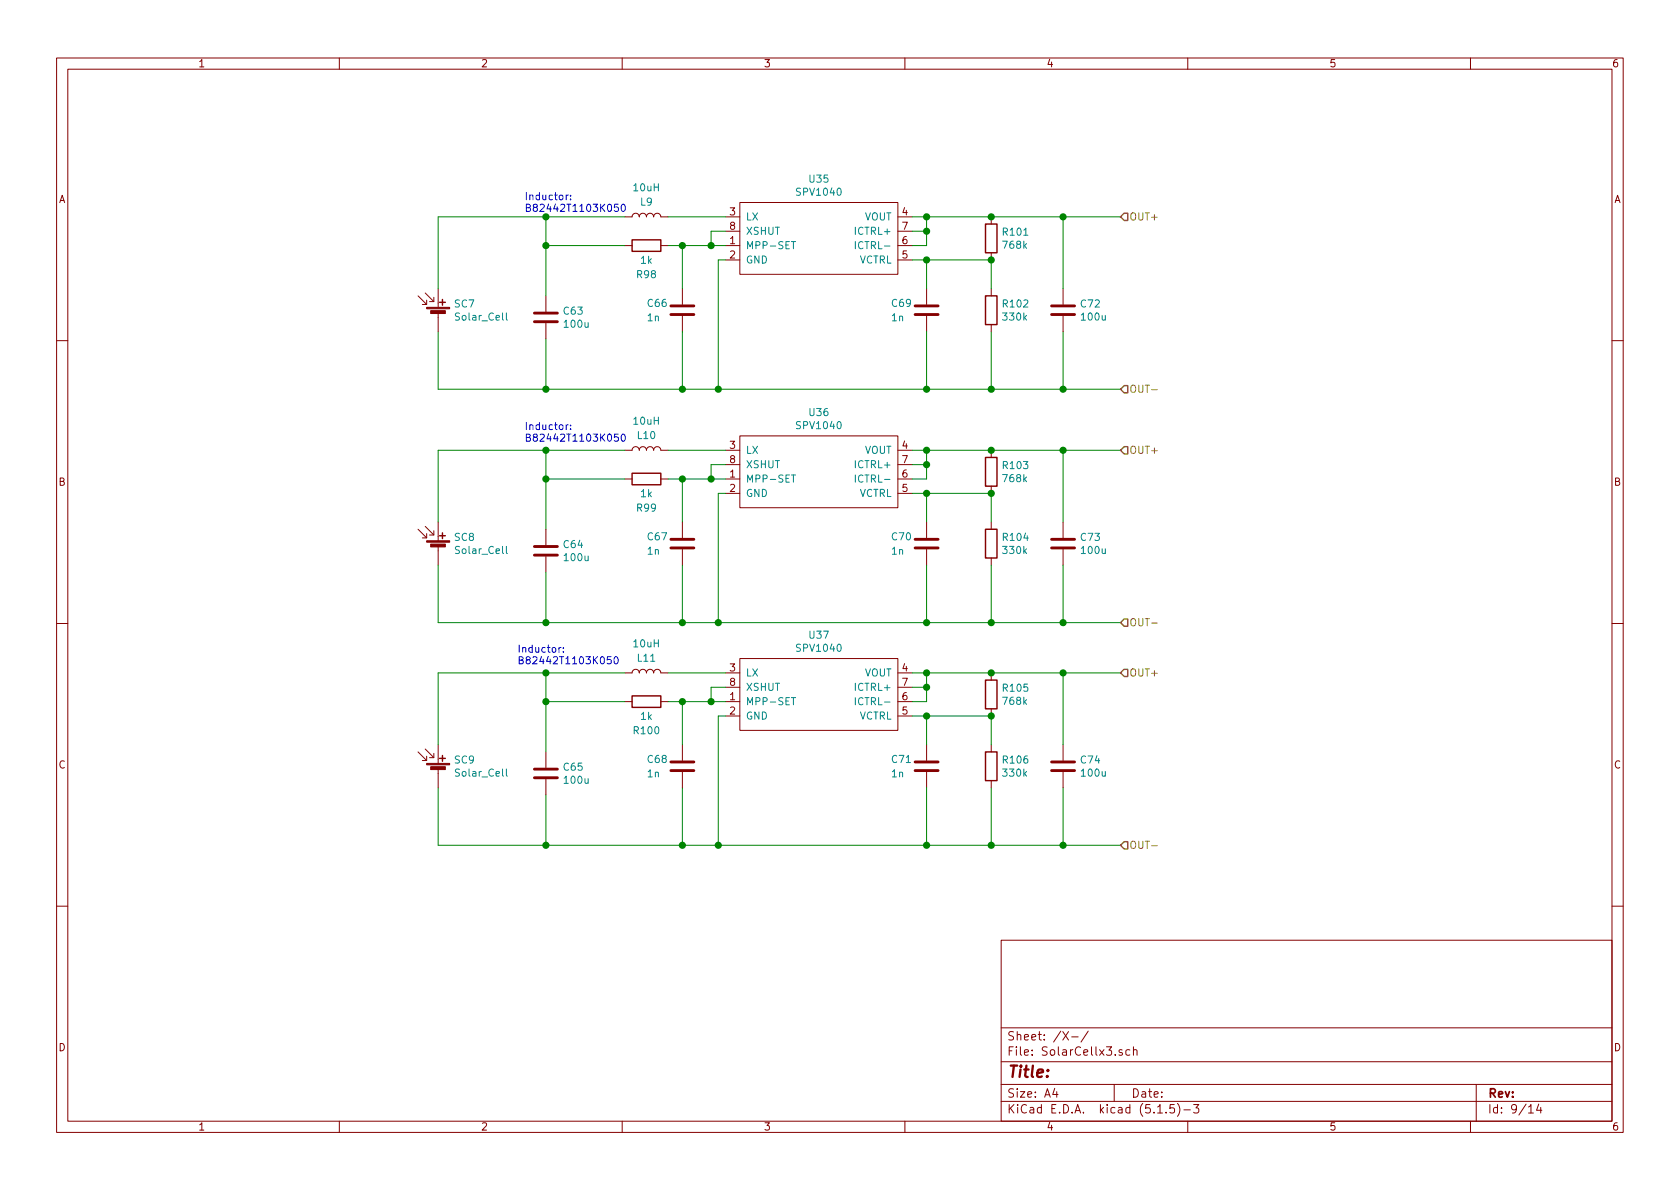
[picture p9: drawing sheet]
<svg xmlns="http://www.w3.org/2000/svg" width="297mm" height="210mm" viewBox="0 0 297 210" stroke-linecap="round" stroke-linejoin="round" font-family="sans-serif">
<g fill="none" stroke="#840000" stroke-width=".18">
<path d="M10 10.3h277v189.9h-277zM12 12.2h273v186.1h-273zM60 10.3v1.9M110 10.3v1.9M160 10.3v1.9M210 10.3v1.9M260 10.3v1.9M110.5 38.3h1.3a.63 .63 0 0 1 .6-.6 .63 .63 0 0 1 .6 .6 .63 .63 0 0 1 .7-.6 .63 .63 0 0 1 .6 .6 .63 .63 0 0 1 .6-.6 .63 .63 0 0 1 .7 .6 .63 .63 0 0 1 .6-.6 .63 .63 0 0 1 .6 .6h1.3M128.3 38.3h2.5M130.8 35.8h27.9v12.7h-27.9zM158.7 38.3h2.6M175.3 38.3v1.3"/>
<path d="M73.9 52.3l1.5 1.5M75.2 51.8l1.5 1.5M75.4 53.1v.7h-.7M76.7 52.6v.7h-.8M77.5 51v3.4M77.5 55.4v3.3M96.5 52.3v2.8M96.5 57.1v2.8M110.5 43.4h1.3M116.8 43.4h1.3M120.6 51v2.8M120.6 55.9v2.8"/>
<path d="M128.3 43.4h2.5M128.3 46h2.5M128.3 40.9h2.5M158.7 43.4h2.6M158.7 46h2.6M158.7 40.9h2.6M163.8 51v2.8M163.8 55.9v2.8M175.3 44.7v1.3M175.3 51v1.3M175.3 57.4v1.3M188 51v2.8"/>
<path d="M188 55.9v2.8M10 60.2h2M110.5 79.6h1.3a.63 .63 0 0 1 .6-.6 .63 .63 0 0 1 .6 .6 .63 .63 0 0 1 .7-.6 .63 .63 0 0 1 .6 .6 .63 .63 0 0 1 .6-.6 .63 .63 0 0 1 .7 .6 .63 .63 0 0 1 .6-.6 .63 .63 0 0 1 .6 .6h1.3M128.3 79.6h2.5M130.8 77.1h27.9v12.7h-27.9zM158.7 79.6h2.6M175.3 79.6v1.3M285 60.2h2M73.9 93.6l1.5 1.5M75.2 93.1l1.5 1.5M75.4 94.4v.7h-.7M76.7 93.8v.8h-.8"/>
<path d="M77.5 92.3v3.3M77.5 96.6v3.3M96.5 93.6v2.8M96.5 98.4v2.8M110.5 84.7h1.3M116.8 84.7h1.3M120.6 92.3v2.8M120.6 97.1v2.8M128.3 84.7h2.5M128.3 87.2h2.5M128.3 82.2h2.5M158.7 84.7h2.6"/>
<path d="M158.7 87.2h2.6M158.7 82.2h2.6M163.8 92.3v2.8M163.8 97.1v2.8M175.3 86v1.2M175.3 92.3v1.3M175.3 98.7v1.2M188 92.3v2.8M188 97.1v2.8M10 110.3h2M110.5 119h1.3a.63 .63 0 0 1 .6-.6 .63 .63 0 0 1 .6 .6 .63 .63 0 0 1 .7-.6 .63 .63 0 0 1 .6 .6 .63 .63 0 0 1 .6-.6 .63 .63 0 0 1 .7 .6 .63 .63 0 0 1 .6-.6 .63 .63 0 0 1 .6 .6h1.3M128.3 119h2.5"/>
<path d="M130.8 116.5h27.9v12.7h-27.9zM158.7 119h2.6M175.3 119v1.3M285 110.3h2M73.9 133l1.5 1.5M75.2 132.5l1.5 1.5M75.4 133.7v.8h-.7M76.7 133.2v.8h-.8M77.5 131.7v3.3M77.5 136v3.3M96.5 133v2.8M96.5 137.8v2.8"/>
<path d="M110.5 124.1h1.3M116.8 124.1h1.3M120.6 131.7v2.8M120.6 136.5v2.8M128.3 124.1h2.5M128.3 126.6h2.5M128.3 121.5h2.5M158.7 124.1h2.6M158.7 126.6h2.6M158.7 121.5h2.6M163.8 131.7v2.8M163.8 136.5v2.8"/>
<path d="M175.3 125.3v1.3M175.3 131.7v1.3M175.3 138v1.3M188 131.7v2.8M188 136.5v2.8M10 160.2h2M177 166.3h108v32h-108zM285 160.2h2M60 198.3v1.9M110 198.3v1.9M160 198.3v1.9M177 194.8h108"/>
<path d="M177 191.8h108M177 187.8h108M177 181.8h108M186.5 192.5l-.4 1h1M186.8 193v1M187.9 182.4l1 1.5M188.9 182.4l-1 1.5M189.5 183.4h1.1M192.4 182.3l-1.3 2M197 191.8v3M198.4 185.7l-.4-.1-.2 .2 .1 .2 .5 .2v.3h-.6M199.8 185.7l-.5-.1-.2 .3v.6l.2 .1 .5-.1"/>
<path d="M200.4 185.7l.2-.1 .4 .1v.9M200.4 185.1v1.5M204.7 196.8h.8M206.2 196.7v.1M207.6 195.3h-.7l-.1 .7 .2-.1 .5 .1 .2 .2-.1 .5-.2 .1-.6-.1M208.2 195.1a1.71 1.71 0 0 1 0 2.3M209.3 196.3h1.2M210 198.3v1.9M211 195.3h1l-.5 .6 .4 .1v.7l-.2 .1-.7-.1M260 198.3v1.9M261 191.8v6.5M270.3 195.8l.4-.5v1.5"/>
<path d="M270.3 196.8h.8M272.1 195.2l-.4 1.1h.9M272.4 195.8v1"/>
</g>
<g fill="none" stroke="#840000" stroke-width=".51">
<path d="M94.5 56.9h4.1M94.5 55.4h4.1M118.6 55.6h4.1M118.6 54.1h4.1M161.8 55.6h4.1M161.8 54.1h4.1M185.9 55.6h4.1M185.9 54.1h4.1M94.5 98.2h4.1M94.5 96.6h4.1M118.6 96.9h4.1M118.6 95.4h4.1"/>
<path d="M161.8 96.9h4.1M161.8 95.4h4.1M185.9 96.9h4.1M185.9 95.4h4.1M94.5 137.5h4.1M94.5 136h4.1M118.6 136.3h4.1M118.6 134.7h4.1M161.8 136.3h4.1M161.8 134.7h4.1M185.9 136.3h4.1M185.9 134.7h4.1"/>
</g>
<g fill="#840000" stroke="#840000" stroke-width=".18">
<path d="M75.4 135h4.1v.2h-4.1z"/>
<path d="M76.1 135.6h2.6v.5h-2.6z"/>
<path d="M75.4 95.6h4.1v.3h-4.1z"/>
<path d="M76.1 96.2h2.6v.5h-2.6z"/>
<path d="M75.4 54.4h4.1v.2h-4.1z"/>
<path d="M76.1 54.9h2.6v.5h-2.6z"/>
</g>
<g fill="none" stroke="#840000" stroke-width=".25">
<path d="M174.2 39.6h2.1v5.1h-2.1zM77.7 53.5h1M78.2 53v1M111.8 42.4h5v2h-5zM174.2 52.3h2.1v5.1h-2.1zM77.7 94.7h1M78.2 94.2v1M111.8 83.7h5v2h-5zM174.2 80.9h2.1v5.1h-2.1zM174.2 93.6h2.1v5.1h-2.1zM77.7 134.1h1M78.2 133.6v1"/>
<path d="M111.8 123.1h5v2h-5zM174.2 120.3h2.1v5h-2.1zM174.2 133h2.1v5h-2.1z"/>
</g>
<path d="M89.5 55.3v1.1l.2 .2M139.9 42.7h.8M140.3 42.7v1.3M151.2 42.7v1.3M89.5 96.6v1.1l.2 .2M139.9 84h.8M140.3 84v1.3M151.2 84v1.3M89.5 136v1.1l.2 .2M139.9 123.4h.8M140.3 123.4v1.2M151.2 123.4v1.2" fill="none" stroke="#008484" stroke-width=".18"/>
<g fill="none" stroke="#008400" stroke-width=".18">
<path d="M96.5 38.3v14M110.5 38.3h-33v12.7M118.1 38.3h10.2M161.3 38.3h36.8M163.8 38.3v5.1h-2.5M188 38.3v12.7M77.5 58.7v10.1h120.6M96.5 59.9v8.9M96.5 43.4h14M118.1 43.4h10.2M120.6 43.4v7.6M120.6 58.7v10.1"/>
<path d="M128.3 46h-1.3v22.8M128.3 40.9h-2.6v2.5M161.3 46h14v5M161.3 40.9h2.5M163.8 46v5M163.8 58.7v10.1M175.3 58.7v10.1M188 58.7v10.1M96.5 79.6v14M110.5 79.6h-33v12.7M118.1 79.6h10.2M161.3 79.6h36.8"/>
<path d="M163.8 79.6v5.1h-2.5M188 79.6v12.7M77.5 99.9v10.2h120.6M96.5 84.7h14M118.1 84.7h10.2M120.6 84.7v7.6M120.6 99.9v10.2M128.3 87.2h-1.3v22.9M128.3 82.2h-2.6v2.5M161.3 87.2h14v5.1M161.3 82.2h2.5M163.8 87.2v5.1"/>
<path d="M163.8 99.9v10.2M175.3 99.9v10.2M188 99.9v10.2M96.5 101.2v8.9M96.5 119v14M110.5 119h-33v12.7M118.1 119h10.2M161.3 119h36.8M163.8 119v5.1h-2.5M188 119v12.7M77.5 139.3v10.2h120.6M96.5 124.1h14"/>
<path d="M118.1 124.1h10.2M120.6 124.1v7.6M120.6 139.3v10.2M128.3 126.6h-1.3v22.9M128.3 121.5h-2.6v2.6M161.3 126.6h14v5.1M161.3 121.5h2.5M163.8 126.6v5.1M163.8 139.3v10.2M175.3 139.3v10.2M188 139.3v10.2M96.5 140.6v8.9"/>
</g>
<path d="M203.6 68.9h1M203.6 110.2h1M203.6 149.5h1" fill="none" stroke="#848400" stroke-width=".18"/>
<path d="M198.1 38.3l.7-.6h.6v1.3h-.6zM198.1 68.8l.7-.6h.6v1.3h-.6zM198.8 79h.6v1.3h-.6l-.7-.7zM198.1 119l.7-.6h.6v1.2h-.6zM198.8 109.5h.6v1.2h-.6l-.7-.6zM198.8 148.8h.6v1.3h-.6l-.7-.6z" fill="none" stroke="#848400" stroke-width=".25"/>
<g fill="none" stroke="#0000c2" stroke-width=".18">
<path d="M100.1 34.5v.8M100.5 34.5h-.3l-.1 .2M100.9 35.2v.1M100.9 34.5v.2M109.3 36.1h-.6l-.1 .6 .2-.1 .5 .1v.6l-.2 .1-.5-.1M110 36.2l.1-.1a.67 .67 0 0 1 .5 .6 .67 .67 0 0 1-.5 .7l-.2-.2-.1-.3zM100.1 75.1v.9M100.5 75.1l-.3 .1-.1 .2M100.9 75.8v.2M100.9 75.2v.1M109.3 76.8h-.6l-.1 .6 .2-.2 .5 .2v.5l-.2 .1-.5-.1M110 76.9l.1-.1a.67 .67 0 0 1 .5 .6 .67 .67 0 0 1-.5 .6l-.2-.2-.1-.3z"/>
<path d="M98.8 114.5v.8M99.2 114.5h-.3l-.1 .2M99.6 115.2v.1M99.6 114.5v.2M108 116.1h-.6l-.1 .6 .2-.1 .5 .1v.6l-.2 .1-.5-.1M108.7 116.3l.2-.2a.67 .67 0 0 1 .4 .7 .67 .67 0 0 1-.4 .6l-.3-.2v-.3z"/>
</g>
<g fill="#008400" stroke="#008400" stroke-width=".25">
<circle cx="96.5" cy="79.6" r=".51"/>
<circle cx="96.5" cy="110.1" r=".51"/>
<circle cx="96.5" cy="38.3" r=".51"/>
<circle cx="175.3" cy="119" r=".51"/>
<circle cx="96.5" cy="43.4" r=".51"/>
<circle cx="96.5" cy="68.8" r=".51"/>
<circle cx="175.3" cy="126.6" r=".51"/>
<circle cx="125.7" cy="43.4" r=".51"/>
<circle cx="120.7" cy="43.4" r=".51"/>
<circle cx="120.7" cy="68.8" r=".51"/>
<circle cx="175.3" cy="149.5" r=".51"/>
<circle cx="127" cy="68.8" r=".51"/>
<circle cx="163.8" cy="46" r=".51"/>
<circle cx="188" cy="119" r=".51"/>
<circle cx="163.8" cy="68.8" r=".51"/>
<circle cx="163.8" cy="38.3" r=".51"/>
<circle cx="188" cy="149.5" r=".51"/>
<circle cx="163.8" cy="40.9" r=".51"/>
<circle cx="175.3" cy="38.3" r=".51"/>
<circle cx="175.3" cy="46" r=".51"/>
<circle cx="175.3" cy="68.8" r=".51"/>
<circle cx="188" cy="38.3" r=".51"/>
<circle cx="188" cy="68.8" r=".51"/>
<circle cx="163.8" cy="82.2" r=".51"/>
<circle cx="96.5" cy="149.5" r=".51"/>
<circle cx="125.7" cy="124.1" r=".51"/>
<circle cx="96.5" cy="124.1" r=".51"/>
<circle cx="96.5" cy="119" r=".51"/>
<circle cx="120.7" cy="124.1" r=".51"/>
<circle cx="188" cy="110.1" r=".51"/>
<circle cx="188" cy="79.6" r=".51"/>
<circle cx="120.7" cy="149.5" r=".51"/>
<circle cx="175.3" cy="110.1" r=".51"/>
<circle cx="175.3" cy="87.2" r=".51"/>
<circle cx="175.3" cy="79.6" r=".51"/>
<circle cx="127" cy="149.5" r=".51"/>
<circle cx="96.5" cy="84.7" r=".51"/>
<circle cx="163.8" cy="79.6" r=".51"/>
<circle cx="163.8" cy="110.1" r=".51"/>
<circle cx="163.8" cy="87.2" r=".51"/>
<circle cx="127" cy="110.1" r=".51"/>
<circle cx="163.8" cy="126.6" r=".51"/>
<circle cx="120.7" cy="110.1" r=".51"/>
<circle cx="120.7" cy="84.7" r=".51"/>
<circle cx="163.8" cy="149.5" r=".51"/>
<circle cx="125.7" cy="84.7" r=".51"/>
<circle cx="163.8" cy="119" r=".51"/>
<circle cx="163.8" cy="121.5" r=".51"/>
</g>
<text font-size="2.8" fill="#840000" x="178" y="190.5">Title:</text>
<g font-size="2.1" fill="#840000">
<text x="178" y="184">Sheet: /X-/</text>
<text x="178" y="186.7">File: SolarCellx3.sch</text>
<text x="178" y="196.9">KiCad E.D.A. kicad (5.1.5)-3</text>
<text x="178" y="194.1">Size: A4</text>
<text x="200" y="194.1">Date:</text>
<text x="263" y="194.1">Rev:</text>
<text x="263" y="196.9">Id: 9/14</text>
</g>
<g font-size="1.8" fill="#840000">
<text x="35" y="11.9">1</text>
<text x="85" y="11.9">2</text>
<text x="135" y="11.9">3</text>
<text x="185" y="11.9">4</text>
<text x="235" y="11.9">5</text>
<text x="285" y="11.9">6</text>
<text x="10.4" y="35.9">A</text>
<text x="285.4" y="35.9">A</text>
<text x="129.1" y="38.1">3</text>
<text x="129.1" y="40.6">8</text>
<text x="159.5" y="38.1">4</text>
<text x="159.5" y="40.6">7</text>
<text x="129.1" y="43.2">1</text>
<text x="129.1" y="45.7">2</text>
<text x="159.5" y="45.7">5</text>
<text x="159.5" y="43.2">6</text>
<text x="129.1" y="79.4">3</text>
<text x="129.1" y="81.9">8</text>
<text x="159.5" y="79.4">4</text>
<text x="159.5" y="81.9">7</text>
<text x="10.4" y="85.9">B</text>
<text x="129.1" y="84.4">1</text>
<text x="129.1" y="87">2</text>
<text x="159.5" y="87">5</text>
<text x="159.5" y="84.4">6</text>
<text x="285.4" y="85.9">B</text>
<text x="129.1" y="118.7">3</text>
<text x="159.5" y="118.7">4</text>
<text x="129.1" y="123.8">1</text>
<text x="129.1" y="121.3">8</text>
<text x="159.5" y="123.8">6</text>
<text x="159.5" y="121.3">7</text>
<text x="129.1" y="126.4">2</text>
<text x="159.5" y="126.4">5</text>
<text x="10.4" y="135.9">C</text>
<text x="285.4" y="135.9">C</text>
<text x="10.4" y="185.9">D</text>
<text x="285.4" y="185.9">D</text>
<text x="35" y="199.9">1</text>
<text x="85" y="199.9">2</text>
<text x="135" y="199.9">3</text>
<text x="185" y="199.9">4</text>
<text x="235" y="199.9">5</text>
<text x="285" y="199.9">6</text>
</g>
<g font-size="1.8" fill="#0000c2">
<text x="92.7" y="35.4">Inductor:</text>
<text x="92.7" y="37.5">B82442T1103K050</text>
<text x="92.7" y="76">Inductor:</text>
<text x="92.7" y="78.1">B82442T1103K050</text>
<text x="91.4" y="115.4">Inductor:</text>
<text x="91.4" y="117.5">B82442T1103K050</text>
</g>
<g font-size="1.8" fill="#008484">
<text x="112.1" y="33.8">10uH</text>
<text x="141" y="34.6">SPV1040</text>
<text x="143.2" y="32.3">U35</text>
<text x="113.3" y="36.4">L9</text>
<text x="131.8" y="39">LX</text>
<text x="131.8" y="41.5">XSHUT</text>
<text x="151.5" y="41.5">ICTRL+</text>
<text x="152.8" y="39">VOUT</text>
<text x="177.4" y="41.7">R101</text>
<text x="113.3" y="46.7">1k</text>
<text x="131.8" y="44.1">MPP-SET</text>
<text x="131.8" y="46.6">GND</text>
<text x="151.8" y="46.6">VCTRL</text>
<text x="151.9" y="44.1">ICTRL-</text>
<text x="177.5" y="44">768k</text>
<text x="112.7" y="49.2">R98</text>
<text x="80.4" y="54.4">SC7</text>
<text x="80.8" y="56.7">Solar_Cell</text>
<text x="99.7" y="55.6">C63</text>
<text x="99.9" y="58">100u</text>
<text x="114.5" y="56.8">1n</text>
<text x="114.6" y="54.3">C66</text>
<text x="157.7" y="56.8">1n</text>
<text x="157.8" y="54.3">C69</text>
<text x="177.4" y="54.4">R102</text>
<text x="177.5" y="56.7">330k</text>
<text x="191.2" y="54.4">C72</text>
<text x="191.3" y="56.7">100u</text>
<text x="112.1" y="75.1">10uH</text>
<text x="112.8" y="77.6">L10</text>
<text x="141" y="75.9">SPV1040</text>
<text x="143.2" y="73.6">U36</text>
<text x="131.8" y="80.3">LX</text>
<text x="131.8" y="82.8">XSHUT</text>
<text x="151.5" y="82.8">ICTRL+</text>
<text x="152.8" y="80.3">VOUT</text>
<text x="177.4" y="83">R103</text>
<text x="113.3" y="87.9">1k</text>
<text x="131.8" y="85.3">MPP-SET</text>
<text x="131.8" y="87.9">GND</text>
<text x="151.8" y="87.9">VCTRL</text>
<text x="151.9" y="85.3">ICTRL-</text>
<text x="177.5" y="85.3">768k</text>
<text x="80.4" y="95.7">SC8</text>
<text x="112.7" y="90.5">R99</text>
<text x="114.6" y="95.5">C67</text>
<text x="157.8" y="95.5">C70</text>
<text x="177.4" y="95.7">R104</text>
<text x="191.2" y="95.7">C73</text>
<text x="80.8" y="98">Solar_Cell</text>
<text x="99.7" y="96.9">C64</text>
<text x="99.9" y="99.2">100u</text>
<text x="114.5" y="98.1">1n</text>
<text x="157.7" y="98.1">1n</text>
<text x="177.5" y="98">330k</text>
<text x="191.3" y="98">100u</text>
<text x="143.2" y="112.9">U37</text>
<text x="112.1" y="114.5">10uH</text>
<text x="112.8" y="117">L11</text>
<text x="131.8" y="119.6">LX</text>
<text x="141" y="115.3">SPV1040</text>
<text x="152.8" y="119.6">VOUT</text>
<text x="131.8" y="124.7">MPP-SET</text>
<text x="131.8" y="122.2">XSHUT</text>
<text x="151.5" y="122.2">ICTRL+</text>
<text x="151.9" y="124.7">ICTRL-</text>
<text x="177.4" y="122.3">R105</text>
<text x="177.5" y="124.6">768k</text>
<text x="112.2" y="129.8">R100</text>
<text x="113.3" y="127.3">1k</text>
<text x="131.8" y="127.2">GND</text>
<text x="151.8" y="127.2">VCTRL</text>
<text x="80.4" y="135">SC9</text>
<text x="80.8" y="137.3">Solar_Cell</text>
<text x="99.7" y="136.3">C65</text>
<text x="114.5" y="137.5">1n</text>
<text x="114.6" y="134.9">C68</text>
<text x="157.7" y="137.5">1n</text>
<text x="157.8" y="134.9">C71</text>
<text x="177.4" y="135">R106</text>
<text x="177.5" y="137.3">330k</text>
<text x="191.2" y="135">C74</text>
<text x="191.3" y="137.3">100u</text>
<text x="99.9" y="138.6">100u</text>
</g>
<g font-size="1.8" fill="#848400">
<text x="199.6" y="39">OUT+</text>
<text x="199.6" y="69.5">OUT-</text>
<text x="199.6" y="80.3">OUT+</text>
<text x="199.6" y="110.7">OUT-</text>
<text x="199.6" y="119.6">OUT+</text>
<text x="199.6" y="150.1">OUT-</text>
</g>
</svg>
